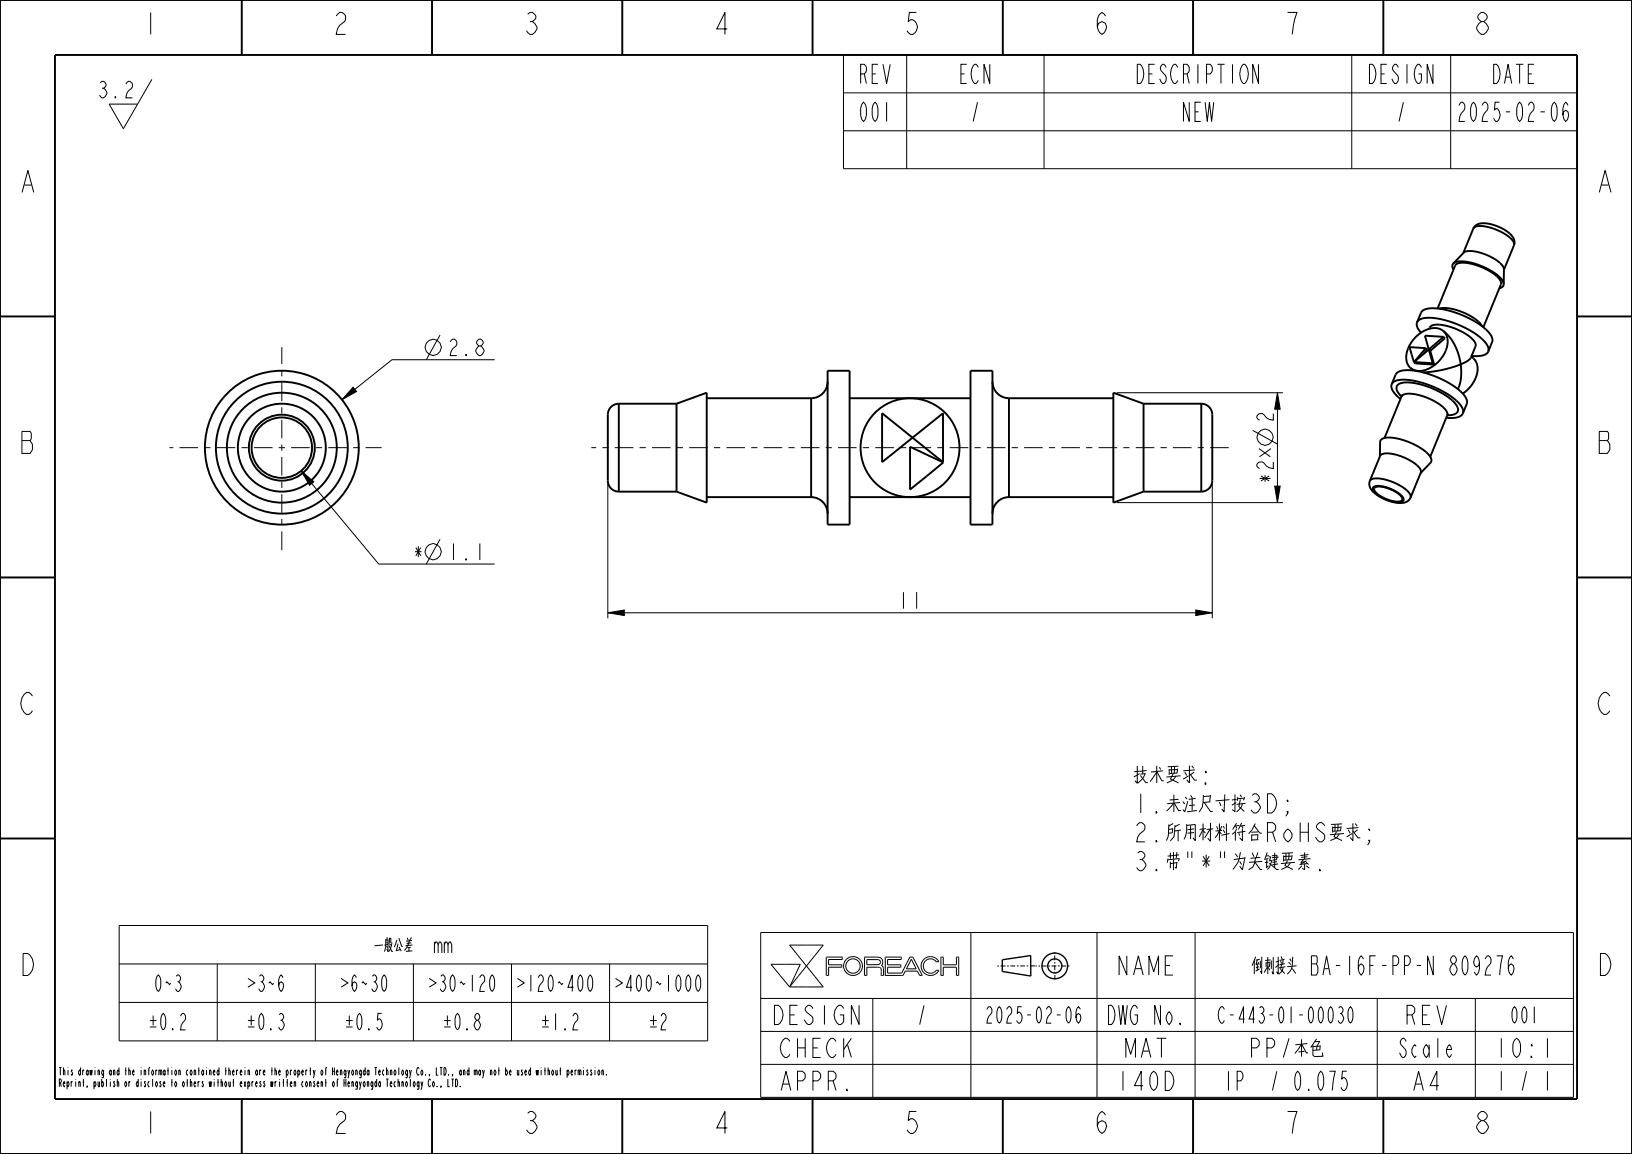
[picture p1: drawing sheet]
<svg xmlns="http://www.w3.org/2000/svg" width="297mm" height="210mm" viewBox="0 0 297 210" stroke-linecap="round" stroke-linejoin="round" font-family="sans-serif">
<g fill="none" stroke="#000" stroke-width=".18">
<path d="M18.3 15.1l.3-.3a.69 .69 0 0 1 .7 .8l-.4 .5a.9 .9 0 0 1 .6 1 .9 .9 0 0 1-.9 .7l-.5-.5M18.6 16.1h.3M21 17.6l.1 .2h-.1zM22.9 15.3l.5-.5h.3l.4 .5a1.16 1.16 0 0 1-.7 1.3l-.3 .5-.2 .7h1.2M27.6 14.4l-5.1 9-2.6-4.5h5.1M153.5 10h133.5v20.7h-133.5zM153.5 16.9h133.5M165 10v20.7M190 10v20.7M207 11.7a.96 .96 0 0 1 1 .9 2.6 2.6 0 0 1-.5 2.6h-.5zM229 11.7v3.5l-1-3.5v3.5M246 10v20.7"/>
<path d="M264 10v20.7M265.5 19.2l.4-.6h.3a1.25 1.25 0 0 1-.3 2l-.2 .6-.2 .9h1.1M285.3 19.2l-.3-.6a2.91 2.91 0 0 0 0 3.5 1.6 1.6 0 0 0 .3-1.7l-.3-.3-.4 .3-.2 .5M153.5 23.8h133.5M64.3 70.5l.6 .8-2.7 1.4zM80.1 61l-2.5 4.5M90 65.5h-18.7l-9.1 7.2M203.2 71.5h30.3M228 78.3l4.5 2.5M232.5 71.5l.5 3h-1zM232.5 71.5v20M54.8 85.7l2.3 2-.8 .6z"/>
<path d="M54.8 85.7l14.1 16.9h21.1M80.1 98.1l-2.5 4.5M110.6 88.1v24.4M203.2 91.5h30.3M220.6 88.1v24.4M232 88.5h1l-.5 3zM110.6 111.5l3-.5v1zM110.6 111.5h110M217.6 111l3 .5-3 .5zM21.7 168.4h107.1v21h-107.1zM21.7 175.4h107.1M39.5 175.4v14"/>
<path d="M57.4 175.4v14M75.2 175.4v14M79.1 171.9l.2-.5h.2l.2 .5v1.5M93.1 175.4v14M110.9 175.4v14M138.4 169.7h147.9v30h-147.9zM140.3 175.5h5.3l-1.9 4.1zM143.7 172h6.1l-3 3.8zM146.8 175.8l3 3.8h-6.1M146.8 175.8l-3.1 3.8M150.8 177.5v-1.5h2.4v-.4h-2.4v-1h2.4l.1-.4h-2.9v3.3h.4M157.8 174.6l2.1 .1 .3 .1v.4l-.4 .3h-2z"/>
<path d="M157.8 177.5v-1.5h1.9l.4 .1 .2 .2 .1 1.2h.4M160.8 177.5v-1.3l-.4-.5 .2-.6-.2-.7-.7-.2h-2.3l-.1 3.3h.5M164.3 177.5h.1M165.9 174.6l.8 1.7h-1.7zM166.1 174.2h-.5l-1.5 2.9h-2.6v-1.1h2.4v-.4h-2.4v-1h2.5v-.4h-2.9v3.3h3.2M166.1 174.2h.1M166.1 174.2l1.7 3.3h-.4l-.4-.8h-2.3l-.4 .8M170.4 175l-.7-.5h-.8l-.6 .5-.3 .8 .3 .8 .6 .4h.8l.7-.4M170.4 176.6h.1M170.4 175h.1M170.4 176.6h.4M170.4 175h.5l-.4-.5-.5-.3-.7-.1-.7 .1-.5 .4-.3 .5-.2 .5 .1 .7 .5 .8 1 .4 1-.2 .7-.7"/>
<path d="M170.8 176.6h.1M171.2 174.2h.5v1.4h2.4v-1.4h.4v3.3h-.4v-1.5h-2.4v1.5h-.5zM176.7 169.7v30M199.6 169.7v30M217.5 169.7v30M21.7 182.4h107.1M50.7 195.1h.3l-.1-.4a.68 .68 0 0 0 0 1l.1-.3M52.1 195.1l.2-.4a.58 .58 0 0 1-.1 1l-.1-.4M52.1 194.7v1.4M52.8 197.2h.3l-.1-.4a.68 .68 0 0 0 0 1l.1-.3M52.8 194.7v1M53.1 194.8l-.2-.1-.1 .3"/>
<path d="M53.5 197.1l.2-.3 .1 1M53.5 196.8v1M53.7 194.7a.68 .68 0 0 1 0 1 .68 .68 0 0 1 0-1zM54.2 195.1l.2-.4a.58 .58 0 0 1-.1 1l-.1-.4M54.2 194.7v1.4M54.9 195.1h.3l-.1-.4a.68 .68 0 0 0 0 1l.1-.3M55.2 196.9l-.1-.1a.68 .68 0 0 0 0 1l.1-.2M55.6 194.7v1M55.8 196.8a.68 .68 0 0 1 0 1 .68 .68 0 0 1 0-1zM55.9 194.8l-.2-.1-.1 .3M56.3 197.1l.2-.3 .1 1M56.3 194.8h.3"/>
<path d="M56.3 196.8v1M56.5 194.3v1.4M57 194.7l.2 .8-.2 .6M57.3 196.9l-.1-.1-.1 .1a.52 .52 0 0 1 0 .9l-.1-.3M57.4 194.7l-.2 .8M57.7 197.2h.3l-.1-.4a.68 .68 0 0 0 0 1l.1-.3M58.4 197.1l.2-.3 .1 1M58.4 196.8v1M58.6 194.7a.68 .68 0 0 1 0 1 .68 .68 0 0 1 0-1zM59.1 196.9h.3M59.2 194.8h.2M59.3 196.4v1.4"/>
<path d="M59.5 194.4l-.1-.1-.1 .2v1.2M60.7 196.8a.68 .68 0 0 1 0 1 .68 .68 0 0 1 0-1zM61.3 196.9h.2M61.6 196.5l-.1-.1-.1 .2v1.2M81.5 196.4v1.4h.4M82.4 196.4v1.4M82.9 196.4h.2a1.23 1.23 0 0 1 0 1.4h-.2zM83.7 197.6l.1 .2zM101.8 194.8h.3M102 194.3v1.4M103.2 195.1l.2-.4a.58 .58 0 0 1-.1 1l-.1-.4M103.2 194.7v1.4"/>
<path d="M103.9 195.1h.3l-.1-.4a.68 .68 0 0 0 0 1l.1-.3M104.6 194.7v1M104.9 194.8l-.2-.1-.1 .3M105.2 195l.2-.3 .1 1M105.2 194.7v1M105.5 195l.2-.3v1M106.2 194.3v.1M106.2 194.7v1M107 194.8l-.1-.1-.1 .1a.52 .52 0 0 1 0 .9l-.1-.3M107.7 194.8l-.1-.1-.1 .1a.52 .52 0 0 1 0 .9l-.1-.3M108.3 194.3v.1M108.3 194.7v1"/>
<path d="M109 194.7a.68 .68 0 0 1 0 1 .68 .68 0 0 1 0-1zM109.5 195l.2-.3 .1 1M109.5 194.7v1M110.3 195.5l.1 .2zM138.4 181.7h147.9M138.4 187.7h147.9M138.4 193.7h147.9M158.8 181.7v18M179.6 183.7l.4-.5h.2a1.07 1.07 0 0 1-.2 1.7l-.4 1.3h.9M196.6 183.7l-.3-.5a2.5 2.5 0 0 0 0 3 1.37 1.37 0 0 0 .3-1.5l-.3-.3-.4 .3-.1 .5M222.8 183.7l-.3-.5a.84 .84 0 0 0-.7 .7 2.23 2.23 0 0 0 .5 2.3h.2l.3-.5M245.8 183.2a2.5 2.5 0 0 1 0 3 2.5 2.5 0 0 1 0-3z"/>
<path d="M250.6 181.7v18M268.5 181.7v18"/>
<circle cx="78.8" cy="63.2" r="1.47"/>
<circle cx="230.2" cy="79.6" r="1.47"/>
<circle cx="78.8" cy="100.4" r="1.47"/>
<circle cx="155.2" cy="175.8" r="1.31"/>
<circle cx="155.2" cy="175.8" r="1.71"/>
</g>
<path d="M64.3 70.5l.6 .8-2.7 1.4zM232.5 71.5l.5 3h-1zM54.8 85.7l2.3 2-.8 .6zM232 88.5h1l-.5 3zM110.6 111.5l3-.5v1zM217.6 111l3 .5-3 .5z" fill="#000"/>
<g fill="none" stroke="#000" stroke-width=".35">
<path d="M0 0h297v210h-297zM10 10h277v190h-277zM44 .1v10M78.6 .1v10M113.2 .1v10M147.9 .1v10M182.5 .1v10M217.1 .1v10M251.7 .1v10M0 57.6h10M257.9 58.7l.7-1.8a2.17 2.17 0 0 1 2.2-.8 16.4 16.4 0 0 1 10.2 4.5 1.72 1.72 0 0 1 .5 1.6l-.7 1.8M257.9 58.7a2.56 2.56 0 0 1 2.6-.9 16.3 16.3 0 0 1 9.9 4.7 1.57 1.57 0 0 1 .4 1.5"/>
<path d="M257.9 58.7a1.89 1.89 0 0 0 .7 1.8M260.1 59.8a1.41 1.41 0 0 1 1.8-.7 10.1 10.1 0 0 1 6.5 3.1l.1 .8-.8 2.1M261.6 56.1l3.2-7.8a2.18 2.18 0 0 1 2.4-.4 9.7 9.7 0 0 1 5.8 3.1l.1 .8-3.2 7.8M261.9 56.2a9.1 9.1 0 0 1 6.4 1.7l.9 .7 .5 .8M264.5 48a.84 .84 0 0 0 0 1M264.5 48a4.4 4.4 0 0 1 3.7-.1 9.3 9.3 0 0 1 5.4 3.4l.1 .4M264.5 48l1.9-2a4.4 4.4 0 0 1 3.7 .2 6 6 0 0 1 3.6 2.6v2.9M268.1 41.6a1.95 1.95 0 0 1 2.2-.4 8.4 8.4 0 0 1 5.2 2.9v.5M268.1 41.6a2.24 2.24 0 0 1 2.8-.9 6.9 6.9 0 0 1 4.6 2.7l.1 .6-.1 .6M268.1 41.6l-1.8 4.5M273.7 51.7a.84 .84 0 0 1-.8 .8M275.5 44.6l-1.8 4.5"/>
<path d="M287 57.6h10M112.6 73.5h10.5M112.6 73.5a2 2 0 0 0-2 2v12a2 2 0 0 0 2 2M112.6 73.5v16M123.1 73.5v16M123.1 73.5l5.5-2v20l-5.5-2M128.6 72.5h19M147.6 72.5v18M150.6 67.5h4v28h-4zM150.6 69.5a3 3 0 0 1-3 3M154.6 72.5h22M160.5 75.2v8.9l11.1-8.9v8.9z"/>
<path d="M176.6 67.5h4v28h-4zM180.6 69.5a3 3 0 0 0 3 3M183.6 72.5h19M183.6 72.5v18M208.1 73.5h10.5M208.1 73.5l-5.5-2v20l5.5-2M208.1 73.5v16M218.6 73.5v16M218.6 73.5a2 2 0 0 1 2 2v12a2 2 0 0 1-2 2M253.3 69.9a2.12 2.12 0 0 0 .9 2.1l.7 .6M253.3 69.9a2.17 2.17 0 0 1 2.2-.8 16.4 16.4 0 0 1 10.2 4.5 1.72 1.72 0 0 1 .5 1.6M253.3 69.9l.7-1.7a2.56 2.56 0 0 1 2.6-.8 16.3 16.3 0 0 1 9.9 4.6 1.57 1.57 0 0 1 .4 1.5l-.7 1.7"/>
<path d="M255 72.2l.1-.1a2.56 2.56 0 0 1 2.6-.3 9.2 9.2 0 0 1 5.6 3.1l.1 .7M255 72.2l-3 7.5M255.1 72.2l-.4-.5a1.17 1.17 0 0 1-.2-1.8 6.4 6.4 0 0 1 4.7 .2 11.4 11.4 0 0 1 6 3.8 1.03 1.03 0 0 1 0 1.2 1.03 1.03 0 0 1-1.1 .4l-.7 .1M255.1 71.8l-.1 .4M257 67.3v.1M257.3 65.9l.3 .3M257.3 65.9l3.4 .2M257.3 65.9l.3 .2M257.6 66.1v.1M257.6 66.1l3.4 .3M259.5 63.4l-2.2 2.5M259.5 63.4l-3-.2 .8 2.7"/>
<path d="M259.5 63.4l.2 .2-.6 .8M260 63.6l.3 .2M260.3 63.8l.7 2.6M260.7 66.1l.3 .3M262.7 61.3l-3.4-.2 1.4 5M262.7 61.3l-5.4 4.6M262.7 61.3l.3 .2-2.7 2.3M263.4 75.6l-3.1 7.5M263.6 75.3l-.2 .3M265.5 70.5l-.2 .3M266.2 75.2a2.17 2.17 0 0 1-2.2 .9l-.8-.1M270.8 64a2.56 2.56 0 0 1-2.6 .8h-.4"/>
<path d="M112.6 89.5h10.5M128.6 90.5h19M147.6 90.5a3 3 0 0 1 3 3M154.6 90.5h22M165.6 81.3l6.1 2.9-6.1 4.9zM183.6 90.5h19M183.6 90.5a3 3 0 0 0-3 3M208.1 89.5h10.5M249.3 87.5a2.2 2.2 0 0 0 1.3 2.6 7 7 0 0 0 5.2 1.3l.5-.3 .4-.5M249.3 87.5a1.95 1.95 0 0 1 2.1-.4 8.4 8.4 0 0 1 5.2 2.9l.1 .6M249.3 87.5l1.9-4.5a2.06 2.06 0 0 1 2.2-.4 8.4 8.4 0 0 1 5.1 2.8l.1 .6-1.9 4.6M249.9 88.6a4.1 4.1 0 0 1 3.6 .6 2.84 2.84 0 0 1 1.9 1.8 1.44 1.44 0 0 1-1.7 .3 5.7 5.7 0 0 1-3.8-2.2z"/>
<path d="M250.2 88.8a3.8 3.8 0 0 1 3.4 .5 2.16 2.16 0 0 1 1.6 1.7 1.89 1.89 0 0 1-2.1 .1 4.6 4.6 0 0 1-3-2zM251.1 83.1l.1-2.6a1.26 1.26 0 0 1 1.5-.9 11.3 11.3 0 0 1 7.5 3.4 .92 .92 0 0 1 .1 1.2l-1.8 1.9M0 105.1h10M287 105.1h10M0 152.6h10M287 152.6h10M44 200.1v10M78.6 200.1v10M113.2 200.1v10M147.9 200.1v10M182.5 200.1v10M217.1 200.1v10"/>
<path d="M251.7 200.1v10"/>
<circle cx="51.3" cy="81.5" r="14"/>
<circle cx="51.3" cy="81.5" r="12"/>
<circle cx="51.3" cy="81.5" r="10"/>
<circle cx="51.3" cy="81.5" r="8"/>
<circle cx="51.3" cy="81.5" r="6"/>
<circle cx="51.3" cy="81.5" r="5.5"/>
</g>
<g fill="none" stroke="#000" stroke-width=".25">
<path d="M187.6 173.9v3.7l-5.2-.8v-2.1l5.2-.8"/>
<circle cx="192" cy="175.8" r="2.34"/>
<circle cx="192" cy="175.8" r="1.29"/>
</g>
<path d="M181.5 175.8h6.8M191.9 173.3l.1 5M194.6 175.8h-6.2" fill="none" stroke="#000" stroke-width=".18" stroke-dasharray=".3 .3 .9 .3" stroke-linecap="butt"/>
<!-- layer: 02___PRT_ALL_AXES -->
<path d="M223.6 81.5h-116" fill="none" stroke="#000" stroke-width=".18" stroke-dasharray="1.1 1.1 3.4 1.1" stroke-dashoffset="2.3" stroke-linecap="butt"/>
<g fill="none" stroke="#000" stroke-width=".35">
<path d="M256.7 66.9l.5 .5M262.7 60.3a9.1 9.1 0 0 1 3.1 6M262.7 60.3a3.4 3.4 0 0 1 0 4.3 5.2 5.2 0 0 1-5.2 2.8l-.8-.5M262.7 60.3a3.5 3.5 0 0 0-4.4 .4 5.1 5.1 0 0 0-2.2 5.4l.6 .8M265.8 66.3l.1 2.5-.4 1.7M265.8 66.3a21.2 21.2 0 0 1-6.9 1.5M267.7 65.1l-.6 .6-1.3 .6M267.8 64.9a3.1 3.1 0 0 1 .6 4.2l-1 1.5-1.2 1"/>
<circle cx="165.6" cy="81.5" r="9"/>
</g>
<path d="M51.3 81.5v19.2M51.3 81.5v-18.3M51.3 81.5h-20.5M51.3 81.5h18.2" fill="none" stroke="#000" stroke-width=".18" stroke-dasharray="1.1 1.1 3.4 1.1" stroke-dashoffset=".6" stroke-linecap="butt"/>
<g font-size="5.2">
<text x="26.1" y="6.3">1</text>
<text x="60.7" y="6.3">2</text>
<text x="95.4" y="6.3">3</text>
<text x="130" y="6.3">4</text>
<text x="164.6" y="6.3">5</text>
<text x="199.2" y="6.3">6</text>
<text x="233.9" y="6.3">7</text>
<text x="268.5" y="6.3">8</text>
<text x="3.8" y="35">A</text>
<text x="290.8" y="35">A</text>
<text x="3.8" y="82.5">B</text>
<text x="290.8" y="82.5">B</text>
<text x="3.8" y="130">C</text>
<text x="290.8" y="130">C</text>
<text x="3.8" y="177.5">D</text>
<text x="290.8" y="177.5">D</text>
<text x="26.1" y="206.3">1</text>
<text x="60.7" y="206.3">2</text>
<text x="95.4" y="206.3">3</text>
<text x="130" y="206.3">4</text>
<text x="164.6" y="206.3">5</text>
<text x="199.2" y="206.3">6</text>
<text x="233.9" y="206.3">7</text>
<text x="268.5" y="206.3">8</text>
</g>
<g font-size="4.6">
<text x="156.7" y="15.2">REV</text>
<text x="174.9" y="15.2">ECN</text>
<text x="208.6" y="15.2">DESCRIPTION</text>
<text x="249.9" y="15.2">DESIGN</text>
<text x="272.1" y="15.2">DATE</text>
<text x="156.7" y="22.1">001</text>
<text x="176.6" y="22.1">/</text>
<text x="215.4" y="22.1">NEW</text>
<text x="254.1" y="22.1">/</text>
<text x="267" y="22.1">2025-02-06</text>
<text x="206.1" y="142.7">技术要求:</text>
<text x="206.1" y="147.9">1.未注尺寸按3D;</text>
<text x="206.1" y="153.2">2.所用材料符合RoHS要求;</text>
<text x="206.1" y="158.4">3.带&quot;*&quot;为关键要素.</text>
<text x="204" y="177.4">NAME</text>
<text x="228.9" y="177.4">倒刺接头 BA-16F-PP-N 809276</text>
<text x="141.8" y="186.4">DESIGN</text>
<text x="166.9" y="186.4">/</text>
<text x="202.6" y="186.4">DWG No.</text>
<text x="256.2" y="186.4">REV</text>
<text x="143" y="192.4">CHECK</text>
<text x="205.2" y="192.4">MAT</text>
<text x="227.6" y="192.4">PP /本色</text>
<text x="255.3" y="192.4">Scale</text>
<text x="272.9" y="192.4">10:1</text>
<text x="143" y="198.4">APPR.</text>
<text x="204" y="198.4">140D</text>
<text x="222.9" y="198.4">IP</text>
<text x="230.9" y="198.4">/</text>
<text x="236.1" y="198.4">0.075</text>
<text x="257.3" y="198.4">A4</text>
<text x="272.4" y="198.4">1</text>
<text x="276.6" y="198.4">/ 1</text>
</g>
<g font-size="3.9">
<text x="81.3" y="64.7">2.8</text>
<text x="231.7" y="77.1" transform="rotate(-90 231.7 77.1)">2</text>
<text x="231.7" y="88.3" transform="rotate(-90 231.7 88.3)">*2×</text>
<text x="74.9" y="101.9">*</text>
<text x="81.3" y="101.9">1.1</text>
<text x="163.2" y="110.8">11</text>
<text x="66.5" y="173.4">一般公差</text>
<text x="81.1" y="173.4">mm</text>
<text x="28.4" y="180.4">0~3</text>
<text x="44.8" y="180.4">＞3~6</text>
<text x="61.9" y="180.4">＞6~30</text>
<text x="78.3" y="180.4">＞30~120</text>
<text x="94.7" y="180.4">＞120~400</text>
<text x="112.5" y="180.4">＞400~1000</text>
<text x="27" y="187.4">±0.2</text>
<text x="44.8" y="187.4">±0.3</text>
<text x="62.7" y="187.4">±0.5</text>
<text x="80.5" y="187.4">±0.8</text>
<text x="98.4" y="187.4">±1.2</text>
<text x="117.7" y="187.4">±2</text>
<text x="180.9" y="186.2">2025-02-06</text>
<text x="223.8" y="186.2">C-443-01-00030</text>
<text x="275.2" y="186.2">001</text>
</g>
<g font-size="1.8">
<text x="10.6" y="195.7">This drawing and the information contained therein are the property of</text>
<text x="10.6" y="197.8">Reprint, publish or disclose to others without express written consent of</text>
<text x="60.3" y="195.7">Hengyongda Technology Co., LTD., and may not be used without permission.</text>
<text x="62.4" y="197.8">Hengyongda Technology Co., LTD.</text>
</g>
</svg>
